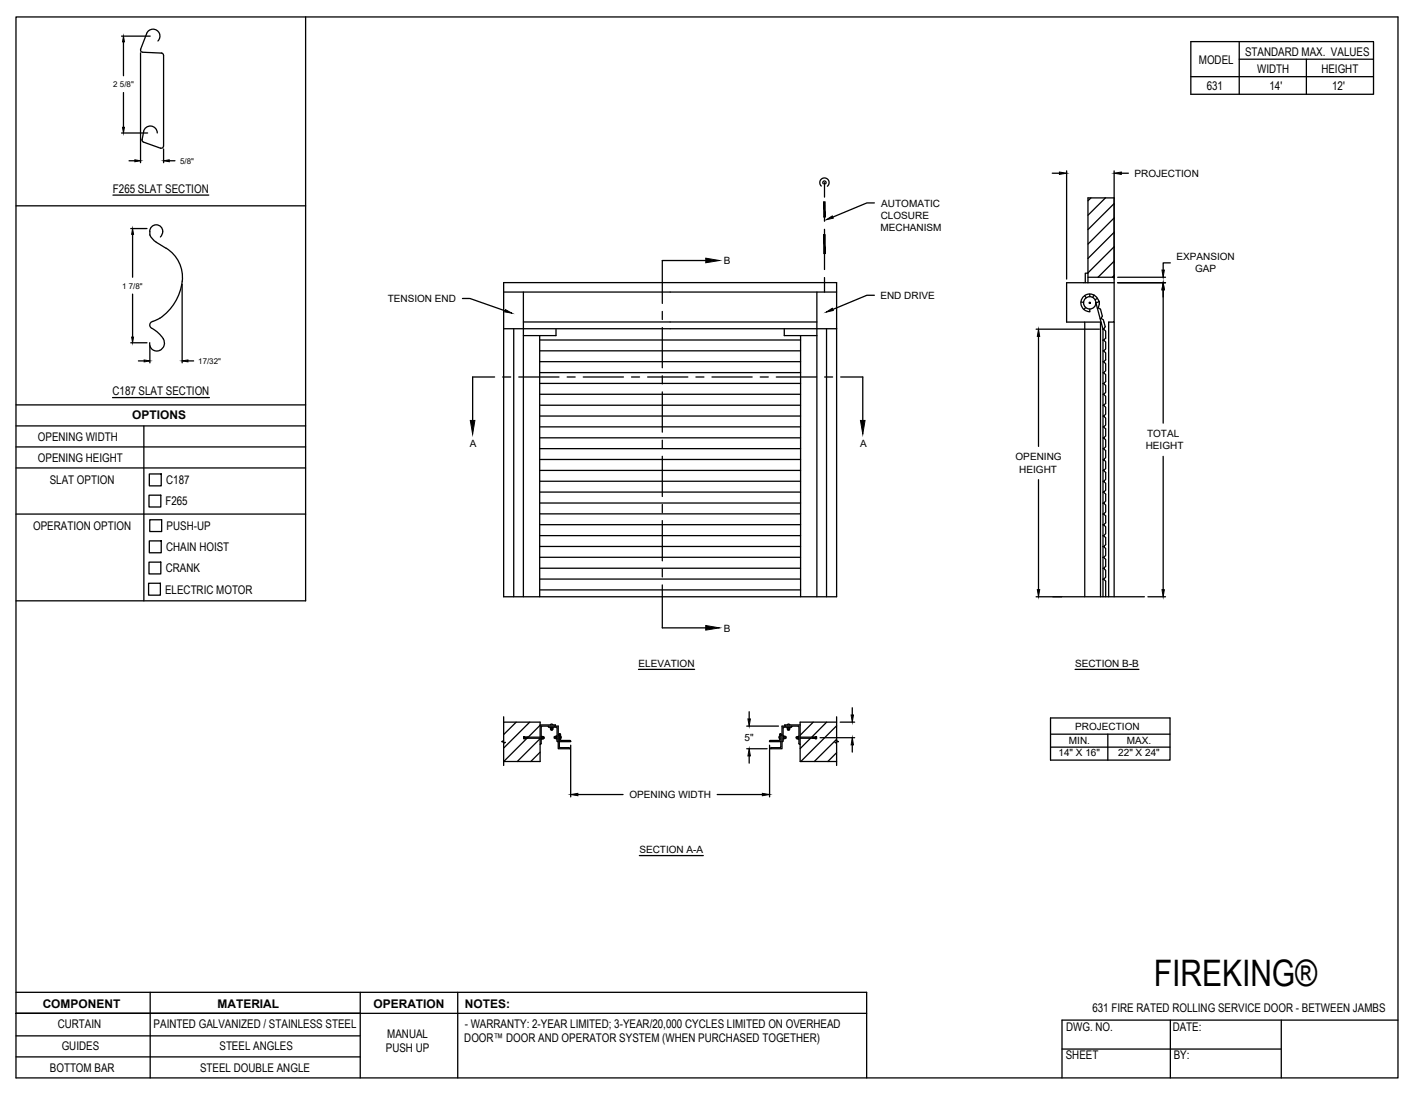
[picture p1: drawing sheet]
<svg xmlns="http://www.w3.org/2000/svg" width="279mm" height="216mm" viewBox="0 0 279 216" stroke-linecap="round" stroke-linejoin="round" font-family="sans-serif">
<!-- layer: ANNOTATIONS -->
<g fill="none" stroke="#000" stroke-width=".25">
<path d="M24 7.1h5.6M24.4 8.3v6.6M24.4 18.3v6.8M27.7 10.4v21.7M24 26.2h5.1M25.5 31.7h1.1M32.3 29.4v2.7M33.4 31.7h1.1M207.6 34.2h1.4M210.5 33.7v21.4M219.8 33.7v21.4M221.3 34.2h1.4"/>
<path d="M25.8 45.1h3.2M26.2 46.2v8.5M26.2 58v8.5M35.9 56.1v15.5M91.2 58.9h1.5l7 2.4M172.5 40h-1.5l-6.7 2.8M172.5 58.3h-1.5l-6.7 2.8M220.5 55.8h9.5M220.5 54.7h9.5M229.5 57.2v26.3M230.9 51.9h-1.4v1.4M25.8 67.6h3.2"/>
<path d="M27.3 71.2h1.1M29.6 68.2v3.4M37.1 71.2h1.1M204.4 65h12.5M204.9 66.4v21.7M204.9 94.7v21.7M229.5 90.1v26.3M204.4 117.8h5.1M226.5 117.8h3.5M126 132.1h11.1M168.2 139.7v1.4M212.1 132.1h12.6"/>
<path d="M112.6 147.1v10.2M114 156.8h8.9M141.5 156.8h8.9M147.3 147.8h4.1M147.3 143.3h6.3M147.8 140.5v1.4M147.8 149.2v1.4M151.8 147.1v10.2M161.8 145.6h6.8M165.8 142.5h2.8M168.2 147v1.4M207.3 141.7h23.6v8.3h-23.6z"/>
<path d="M207.3 144.9h23.6M207.3 147.4h23.6M218.6 144.9v5.1M126.2 168.8h12.6"/>
</g>
<g fill="#000" stroke="#000" stroke-width=".2">
<path d="M24.4 7.1l.2 1.2h-.4zM24.2 25.1h.4l-.2 1.1zM26.6 31.5l1.1 .2-1.1 .2zM32.3 31.7l1.1-.2v.4zM209 34l1.5 .2-1.5 .2zM219.8 34.2l1.5-.2v.4zM26.2 45.1l.2 1.1h-.4zM163 43.4l1.2-.8 .2 .5zM229.5 55.8l.2 1.4h-.4zM229.3 53.3h.4l-.2 1.4zM26 66.5h.4l-.2 1.1zM28.4 71l1.2 .2-1.2 .2z"/>
<path d="M35.9 71.2l1.2-.2v.4zM99.7 61.1l1.3 .7-1.4-.2zM163 61.6l1.2-.8 .2 .5zM204.9 65l.2 1.4h-.4zM204.7 116.4h.4l-.2 1.4zM229.3 116.4h.4l-.2 1.4zM112.6 156.8l1.4-.2v.4zM147.8 147.8l.3 1.4h-.5zM147.6 141.9h.5l-.3 1.4zM150.4 156.6l1.4 .2-1.4 .2zM167.9 141.1h.5l-.2 1.4zM168.2 145.6l.2 1.4h-.5z"/>
</g>
<!-- layer: 631 BETWEEN JAMBS -->
<g fill="none" stroke="#000" stroke-width=".25">
<path d="M162.1 36.7a.92 .92 0 0 1-.1-1.3 .92 .92 0 0 1 1.4 0 .92 .92 0 0 1-.1 1.4M162.5 36.3l-.1-.4 .3-.2 .3 .2-.1 .4M162.7 36v2.9M215.3 39.1l-.6 .5M218.1 39.1l-3.4 3.4M99.4 55.8h65.7v62h-65.7zM99.4 57.6h65.7M103.3 57.6v60.2M161.2 57.6v60.2M162.7 40.5v3.2M162.7 45.3v3.1M162.7 50v3.2"/>
<path d="M162.7 54.8v2.8M213.3 59.6l.5 .1M214 58.3l.3 .5M214.1 55.8v-1.9h.6v1.9M214.7 54.7h5.1M214.7 53.9v-14.8h5.1v16.7M215 58v.5M215.9 58.2l-.3 .5M216.2 59.7l1.4 5.3M216.5 58.9a1.75 1.75 0 0 0-3 0 1.75 1.75 0 0 0 1.5 2.6v-.5M216.5 58.9l.4 .6-.6 .3M216.5 58.9l-.4 .3"/>
<path d="M216.9 59.5l-.2 1.3 .4 .2 .4 1.4-.2 .4M219.8 55.8v7.8h-1v54.2M219.8 55.8h-9.3v7.8h6.6v54.2M219.8 43l-5.1 5.2M219.8 40.2l-5.1 5.1M219.8 54.4l-.3 .3M219.8 51.5l-3.1 3.2M219.8 48.7l-5.1 5.1M219.8 45.8l-5.1 5.2M99.4 64.9h65.7M101.4 64.9v52.9M103.3 63.5h57.9"/>
<path d="M106.5 67.1h51.5M106.5 80h51.5M106.5 77.8h51.5M106.5 75.7h51.5M106.5 73.5h51.5M106.5 71.4h51.5M106.5 69.2h51.5M106.5 66.2v51.6M109.7 64.9v1.3h-6.4M154.7 64.9v1.3h6.5M158 66.2v51.6M163.1 64.9v52.9"/>
<path d="M214 63.6v54.2M214.2 60.7l-.3 .4M216.7 60.8h-.2M217.3 62.8l.4 .3 .4 1.4-.4 .5M217.3 62.8l-.2 .1M217.6 65l.6 .3v1.4l-.4 .4M217.6 67.1v2.2l.6 .3v1.4l-.4 .4M217.6 67.1l.6 .4v1.4l-.4 .4M217.6 71.4v2.2l.6 .3v1.4l-.4 .4M217.6 69.3v2.1l.6 .4v1.4l-.4 .4M217.6 75.7v2.1l.6 .4v1.4l-.4 .4M217.6 75.7l.6 .4v1.3l-.4 .4"/>
<path d="M217.6 77.8v2.2l.6 .4v1.3l-.4 .4M217.6 65v2.1M217.6 73.6v2.1M217.6 80v2.1M219.8 63.6v54.2M106.5 99.3h51.5M106.5 97.1h51.5M106.5 95h51.5M106.5 92.8h51.5M106.5 90.7h51.5M106.5 88.5h51.5M106.5 86.4h51.5"/>
<path d="M106.5 84.2h51.5M106.5 82.1h51.5M217.6 82.1l.6 .4v1.4l-.4 .4h-.2zM217.6 84.3v2.1M217.6 88.6v2.1M217.6 92.9v2.1M217.6 97.1v15.1M217.6 99.3h.2M217.8 84.3l.4 .3v1.4l-.6 .4v2.2l.6-.4v-1.4l-.4-.4M217.8 88.6l.4 .3v1.4l-.6 .4v2.2l.6-.4v-1.4l-.4-.4M217.8 92.9l.4 .3v1.4l-.6 .4v2.1l.6-.3v-1.4l-.4-.4M217.8 97.1l.4 .4v1.4l-.4 .4 .4 .4v1.3l-.4 .4"/>
<path d="M106.5 116.4h51.5M106.5 114.3h51.5M106.5 112.1h51.5M106.5 110h51.5M106.5 107.8h51.5M106.5 105.7h51.5M106.5 103.5h51.5M106.5 101.4h51.5M207.7 117.8h18.1M217.6 114.3l.6 .4v3.1M217.6 110h.2M217.6 105.7h.2"/>
<path d="M217.6 101.4h.2M217.6 114.3v3.5M217.6 103.6h.2M217.6 107.9h.2M217.8 103.6l.4 .3v1.4l-.4 .4M217.8 105.7l.4 .4v1.4l-.4 .4 .4 .3v1.4l-.4 .4M217.8 112.2h-.2v2.1M217.8 110l.4 .4v1.4l-.4 .4 .4 .3v1.4l-.4 .4M217.8 101.4l.4 .4v1.4l-.4 .4M99.4 141.5v4.7l-.4 .2 .7 .1-.3 .2v4.4M99.4 142.5h7.2v7.8h-7.2l4.6-4.6h2.6M101.9 142.5l-2.5 2.5"/>
<path d="M103.3 145.4l.1 .4zM104 145.6h-.6v-.2l.6 .1v.2l-.6 .1v-.2h.6M104 145.5h.1M104.5 142.5l-5.1 5.1M106.6 143.1h3l-.2 .2M106.6 145.5h-2.5v.2M106.6 143.1l-2.4 2.4M106.6 145.8l-4.5 4.5M106.6 148.4l-1.9 1.9M106.8 143.4l.1-.1h3.3v4.5h2.2l-.2-.3h-1.8v-2.7l.2 .1v1.2h1.9l.1 .3h-2.2M106.8 143.4v3.3l-.2 .2M106.8 145.3h.1v.6h-.1"/>
<path d="M106.9 145.4h.3v.4h-.3M106.9 145.5h.5v.2h-.5M108.2 143.3l.1 .2h1.6v2.7l.3 .2M108.6 143.1a.31 .31 0 0 1 .5 0M108.6 143.5v.1h.5v-.1M108.6 143.6v.3h.5v-.3M108.8 143.6v.5h.2v-.5M109.8 145.4h-.4v.2h.4M109.8 145.3h-.3v.5h.3M109.9 145.2h-.1v.6h.1M110.2 145l.2 .2M110.6 145.2a.31 .31 0 0 1 0 .6"/>
<path d="M152.2 147.5l-.2 .2M153.9 145.2a.31 .31 0 0 0 0 .6M154.1 146.4l-2.3-.1 .2-.2h1.8v-1.2l.2-.1v2.7l-1.8 .1M154.3 145l-.2 .2M154.5 145.2h.1v.6h-.1M154.6 145.4h.5v.2h-.5M154.6 145.3h.3v.5h-.3M155.3 143.5v.1h.6v-.1M155.3 143.1a.31 .31 0 0 1 .6 0M155.4 143.6v.3h.4v-.3M155.5 143.6v.5h.2v-.5M156.1 143.5h-1.5l-.1 2.7-.2 .2"/>
<path d="M156.3 143.3l-.2 .2M157.5 145.5h-.4v.2h.4M157.5 145.4h-.2v.4h.2M157.6 146.7l.3 .2M157.6 146.7v-3.4h-3.3v4.5l-2.2-.1M157.6 145.3h-.1v.6h.1M157.9 143.1h-3l.1 .2M157.9 145.5h2.5v.2M159.9 145.7l-2 2M160.4 145.5h.1M160.4 145.6h.6v-.2l-.6 .1v.2l.6 .1v-.2h-.6M160.4 145.6l-2.5 .1"/>
<path d="M160.5 142.5l-2.6 2.6M161.1 145.4v.4zM163.1 142.5l-2.9 3M165.1 141.5v4.7l.3 .2-.7 .1 .4 .2v4.4M165.1 142.5h-7.2v7.8h7.2M165.1 143.2l-7.1 7.1M165.1 145.9l-4.4 4.4M165.1 148.5l-1.8 1.8"/>
<circle cx="215" cy="59.8" r="1.22"/>
<circle cx="215" cy="59.8" r=".12"/>
</g>
<g fill="#000" stroke="#000" stroke-width=".2">
<path d="M162.5 39.8v3h.3zM162.5 39.8h.3v3z"/>
<path d="M162.5 46.3l.3 3.7v-3.7zM162.5 46.3l.3 3.7h-.3z"/>
</g>
<!-- layer: SECTION CUTS -->
<g fill="none" stroke="#000" stroke-width=".25">
<path d="M139.3 51.4h-8.6v8.5M97.6 74.4h-4.3v8.6M99.2 74.4h1.6M102.4 74.4h7.9M111.9 74.4h1.6M115.1 74.4h7.9M124.6 74.4h1.6M127.8 74.4h7.9M130.7 61.5v1.6M130.7 64.6v8M130.7 74.2v1.6M130.7 77.3v8"/>
<path d="M137.3 74.4h1.6M140.5 74.4h7.9M150 74.4h1.6M153.2 74.4h7.9M162.7 74.4h1.6M165.9 74.4h4.3v8.6M130.7 86.9v1.6M130.7 90v8M130.7 99.6v1.6M130.7 102.7v8M130.7 112.3v1.6M130.7 115.4v8.5h8.6"/>
</g>
<path d="M139.3 50.9l2.7 .5-2.7 .5zM92.8 83h.9l-.4 2.7zM169.8 83h.9l-.5 2.7zM139.3 123.4l2.7 .5-2.7 .5z" fill="#000" stroke="#000" stroke-width=".2"/>
<!-- layer: DETAILS -->
<path d="M28.9 6.6a1.37 1.37 0 0 1 2-.6 1.37 1.37 0 0 1 .3 2.1M28.9 6.6l-1.1 3.1a.43 .43 0 0 0 .4 .6l3.6 .2 .4 .2 .1 .2v17.9a.46 .46 0 0 1-.6 .4M28.1 27.5v.3l.2 .2M28.3 28l3.4 1.3M28.3 26a1.37 1.37 0 0 1 1.5-1.1 1.37 1.37 0 0 1 1.2 1.3M28.3 26l-.3 1.6M29.5 45.6a1.31 1.31 0 0 1 2-1.1 1.31 1.31 0 0 1 .1 2.3M29.6 45.7a2.32 2.32 0 0 0 1.2 2.1l2 1.2M32.8 49a7.1 7.1 0 0 1 2.5 9.1l-.8 1.6a10.3 10.3 0 0 1-3 3.1M31.5 62.8l-1 .5a.8 .8 0 0 0-.9 .6 .8 .8 0 0 0 .4 .9 4.9 4.9 0 0 1 2.4 2.7 1.46 1.46 0 0 1-1.3 1.8 1.46 1.46 0 0 1-1.6-1.7" fill="none" stroke="#000" stroke-width=".25"/>
<!-- layer: TITLE BLOCK -->
<g fill="none" stroke="#000" stroke-width=".25">
<path d="M3.2 3.3h272.6v209.4h-272.6zM60.3 3.3v115.3h-57.1M235 8.2h36v10.4h-36zM235 15.1h36M244.5 11.7h26.5M244.5 8.2v10.4M22.3 38.5h18.9M3.2 40.6h57.1M3.2 79.9h57.1M22.2 78.5h19.1M3.2 88.2h57.1M3.2 92.4h57.1"/>
<path d="M3.2 84.1h57.1M28.4 84.1v34.5M29.4 97.7h2.3v2.4h-2.3zM29.5 93.5h2.3v2.4h-2.3zM3.2 101.5h57.1M29.3 115.1h2.3v2.4h-2.3zM29.4 110.9h2.3v2.4h-2.3zM29.5 106.7h2.3v2.4h-2.3zM29.5 102.6h2.4v2.3h-2.4zM3.2 195.8h167.8v16.9M29.6 195.8v16.9M71.1 200h-67.9h167.8"/>
<path d="M71.1 195.8v16.9M90.3 195.8v16.9M3.2 208.6h67.9M3.2 204.4h67.9M209.6 207h43.2M230.9 201.3v11.4M252.8 201.3v11.4M275.8 201.3h-66.2v11.4"/>
</g>
<!-- layer: 0 -->
<path d="M257.8 11.7v6.9" fill="none" stroke="#000" stroke-width=".25"/>
<text font-size="7.2" x="227.7" y="194.6">FIREKING®</text>
<g font-size="2.4">
<text x="245.7" y="11.1">STANDARD MAX. VALUES</text>
<text x="236.6" y="12.7">MODEL</text>
<text x="238.1" y="17.8">631</text>
<text x="248.1" y="14.4">WIDTH</text>
<text x="250.5" y="17.8">14'</text>
<text x="260.7" y="14.4">HEIGHT</text>
<text x="262.8" y="17.8">12'</text>
<text x="22.3" y="38">F265 SLAT SECTION</text>
<text x="22.2" y="78">C187 SLAT SECTION</text>
<text x="26.1" y="82.8">OPTIONS</text>
<text x="7.5" y="87">OPENING WIDTH</text>
<text x="7.5" y="91.2">OPENING HEIGHT</text>
<text x="9.8" y="95.5">SLAT OPTION</text>
<text x="32.8" y="95.6">C187</text>
<text x="32.6" y="99.7">F265</text>
<text x="6.5" y="104.6">OPERATION OPTION</text>
<text x="32.9" y="104.6">PUSH-UP</text>
<text x="32.7" y="113">CRANK</text>
<text x="32.8" y="108.8">CHAIN HOIST</text>
<text x="32.6" y="117.2">ELECTRIC MOTOR</text>
<text x="8.4" y="198.9">COMPONENT</text>
<text x="11.4" y="202.8">CURTAIN</text>
<text x="30.3" y="202.9">PAINTED GALVANIZED / STAINLESS STEEL</text>
<text x="42.9" y="198.8">MATERIAL</text>
<text x="73.7" y="198.9">OPERATION</text>
<text x="91.7" y="202.9">- WARRANTY: 2-YEAR LIMITED; 3-YEAR/20,000 CYCLES LIMITED ON OVERHEAD</text>
<text x="91.7" y="198.9">NOTES:</text>
<text x="210.4" y="203.6">DWG. NO.</text>
<text x="215.5" y="199.8">631 FIRE RATED ROLLING SERVICE DOOR - BETWEEN JAMBS</text>
<text x="231.4" y="203.4">DATE:</text>
<text x="12.2" y="207.3">GUIDES</text>
<text x="43.3" y="207.2">STEEL ANGLES</text>
<text x="76.1" y="207.6">PUSH UP</text>
<text x="76.4" y="204.8">MANUAL</text>
<text x="91.6" y="205.7">DOOR™ DOOR AND OPERATOR SYSTEM (WHEN PURCHASED TOGETHER)</text>
<text x="210.3" y="209.1">SHEET</text>
<text x="231.6" y="209">BY:</text>
<text x="9.8" y="211.5">BOTTOM BAR</text>
<text x="39.5" y="211.6">STEEL DOUBLE ANGLE</text>
</g>
<g font-size="2">
<text x="223.9" y="34.9">PROJECTION</text>
<text x="173.9" y="40.8">AUTOMATIC</text>
<text x="173.7" y="45.5">MECHANISM</text>
<text x="173.8" y="43.1">CLOSURE</text>
<text x="142.9" y="52.2">B</text>
<text x="232.1" y="51.4">EXPANSION</text>
<text x="235.8" y="53.8">GAP</text>
<text x="76.5" y="59.6">TENSION END</text>
<text x="173.7" y="59">END DRIVE</text>
<text x="92.7" y="88.3">A</text>
<text x="169.7" y="88.3">A</text>
<text x="226.1" y="88.7">HEIGHT</text>
<text x="226.3" y="86.3">TOTAL</text>
<text x="200.4" y="90.9">OPENING</text>
<text x="201.1" y="93.3">HEIGHT</text>
<text x="142.9" y="124.7">B</text>
<text x="126" y="131.7">ELEVATION</text>
<text x="212.1" y="131.7">SECTION B-B</text>
<text x="146.9" y="146.2">5&quot;</text>
<text x="208.9" y="149.3">14&quot; X 16&quot;</text>
<text x="210.9" y="146.9">MIN.</text>
<text x="212.2" y="144">PROJECTION</text>
<text x="220.6" y="149.3">22&quot; X 24&quot;</text>
<text x="222.3" y="146.9">MAX.</text>
<text x="124.2" y="157.5">OPENING WIDTH</text>
<text x="126.2" y="168.4">SECTION A-A</text>
</g>
<g font-size="1.6">
<text x="22.4" y="17.2">2 5/8&quot;</text>
<text x="35.5" y="32.3">5/8&quot;</text>
<text x="24.1" y="56.9">1 7/8&quot;</text>
<text x="39.1" y="71.8">17/32&quot;</text>
</g>
</svg>
